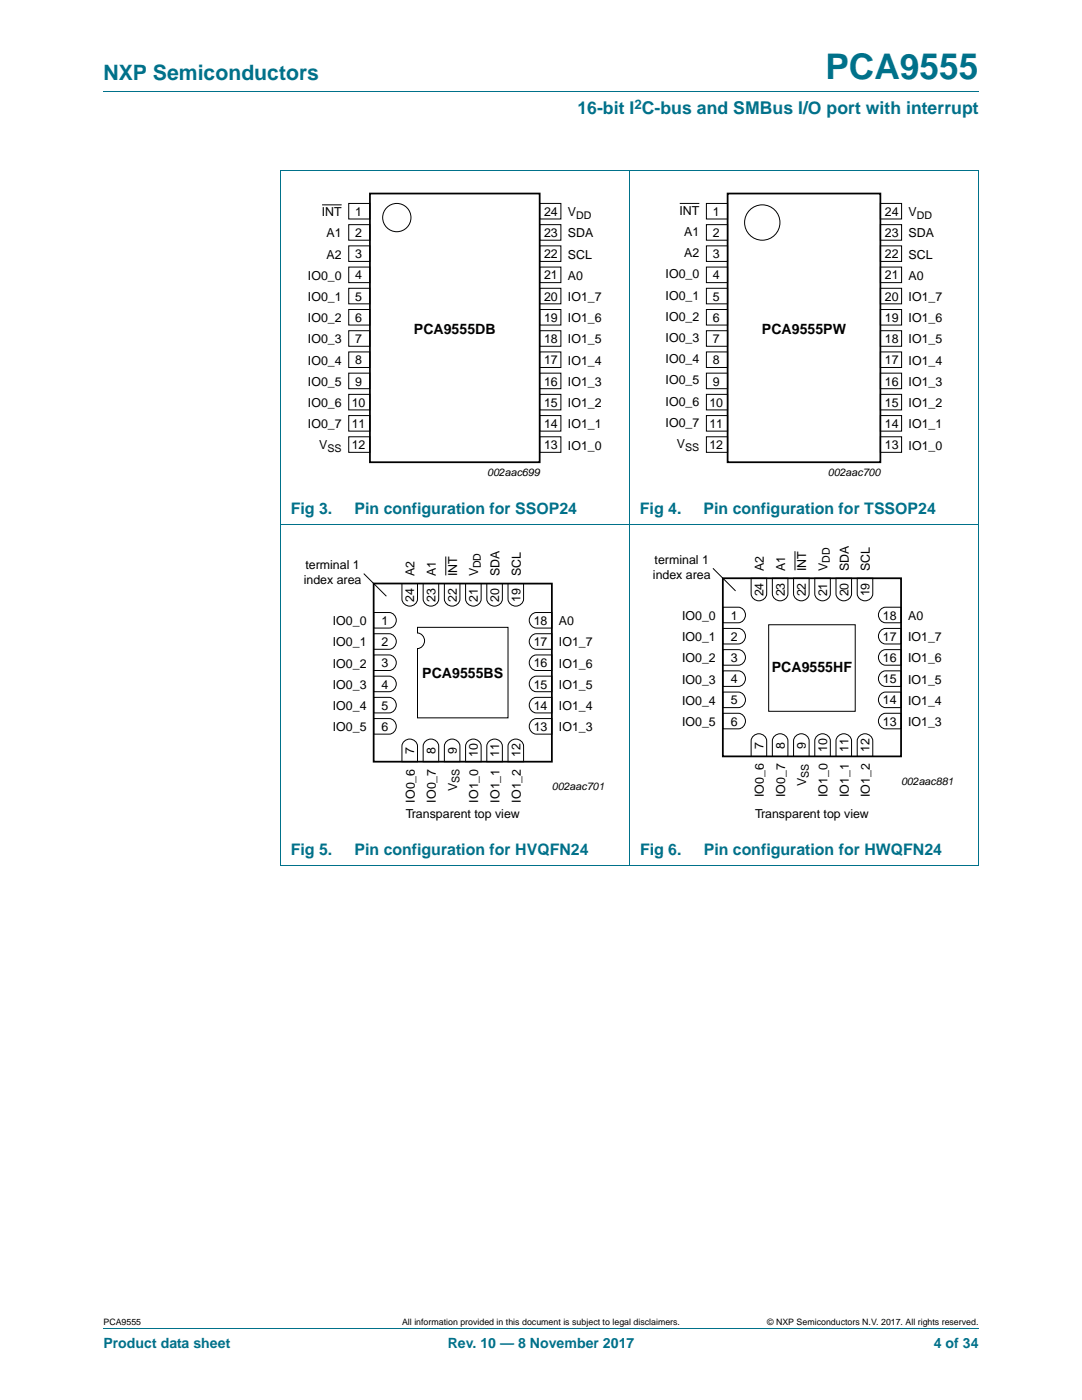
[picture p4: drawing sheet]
<svg xmlns="http://www.w3.org/2000/svg" width="216mm" height="279mm" viewBox="0 0 216 279" stroke-linecap="round" stroke-linejoin="round" font-family="sans-serif">
<path d="M20.6 18.2h174.7M55.9 34l139.4 .1v138.6M55.9 34.1v138.6M125.6 34v138.7M55.9 104.6h139.4M55.9 172.7h139.4M20.6 265.1h174.7" fill="none" stroke="#00718a" stroke-width=".2"/>
<g fill="none" stroke="#000" stroke-width=".2">
<path d="M64.3 40.9h3.9M69.6 40.6h4.2v3.1h-4.2zM69.6 44.8h4.2v3.1h-4.2zM69.6 49.1h4.2v3.1h-4.2zM69.6 53.3h4.2v3.1h-4.2zM69.6 57.5h4.2v3.1h-4.2zM107.7 57.5h4.2v3.1h-4.2zM107.7 49.1h4.2v3.1h-4.2zM107.7 53.3h4.2v3.1h-4.2zM107.7 40.6h4.2v3.1h-4.2zM107.7 44.8h4.2v3.1h-4.2zM135.6 40.6h3.9"/>
<path d="M141 40.6h4.2v3.1h-4.2zM141 44.8h4.2v3.1h-4.2zM141 49.1h4.2v3.1h-4.2zM141 53.3h4.2v3.1h-4.2zM141 57.5h4.2v3.1h-4.2zM175.7 57.5h4.2v3.1h-4.2zM175.7 49.1h4.2v3.1h-4.2zM175.7 53.3h4.2v3.1h-4.2zM175.7 40.6h4.2v3.1h-4.2zM175.7 44.8h4.2v3.1h-4.2zM69.6 61.8h4.2v3.1h-4.2zM69.6 66h4.2v3.1h-4.2z"/>
<path d="M69.6 70.2h4.2v3.1h-4.2zM69.6 74.5h4.2v3.1h-4.2zM69.6 78.7h4.2v3.1h-4.2zM107.7 74.5h4.2v3.1h-4.2zM107.7 78.7h4.2v3.1h-4.2zM107.7 66h4.2v3.1h-4.2zM107.7 70.2h4.2v3.1h-4.2zM107.7 61.8h4.2v3.1h-4.2zM141 61.8h4.2v3.1h-4.2zM141 66h4.2v3.1h-4.2zM141 70.2h4.2v3.1h-4.2zM141 74.5h4.2v3.1h-4.2z"/>
<path d="M141 78.7h4.2v3.1h-4.2zM175.7 74.5h4.2v3.1h-4.2zM175.7 78.7h4.2v3.1h-4.2zM175.7 66h4.2v3.1h-4.2zM175.7 70.2h4.2v3.1h-4.2zM175.7 61.8h4.2v3.1h-4.2zM69.6 82.9h4.2v3.1h-4.2zM69.6 87.2h4.2v3.1h-4.2zM107.7 82.9h4.2v3.1h-4.2zM107.7 87.2h4.2v3.1h-4.2zM141 82.9h4.2v3.1h-4.2zM141 87.2h4.2v3.1h-4.2z"/>
<path d="M175.7 82.9h4.2v3.1h-4.2zM175.7 87.2h4.2v3.1h-4.2zM72.6 114.5l4.5 4.5M80.2 116.5h3.1v3.1a1.56 1.56 0 0 1-1.5 1.4 1.56 1.56 0 0 1-1.6-1.4zM84.4 116.5h3.1v3.1a1.56 1.56 0 0 1-1.5 1.4 1.56 1.56 0 0 1-1.6-1.4zM88.7 116.5h3.1v3.1a1.56 1.56 0 0 1-1.6 1.4 1.56 1.56 0 0 1-1.5-1.4zM89 111.1v3.7M92.9 116.5h3.1v3.1a1.56 1.56 0 0 1-1.5 1.4 1.56 1.56 0 0 1-1.6-1.4zM97.1 116.5h3.1v3.1a1.56 1.56 0 0 1-1.5 1.4 1.56 1.56 0 0 1-1.6-1.4zM101.4 116.5h3.1v3.1a1.56 1.56 0 0 1-1.6 1.4 1.56 1.56 0 0 1-1.5-1.4zM142.3 113.4l4.5 4.5M149.9 115.4h3.1v3.1a1.56 1.56 0 0 1-1.6 1.4 1.56 1.56 0 0 1-1.5-1.4z"/>
<path d="M154.1 115.4h3.1v3.1a1.56 1.56 0 0 1-1.5 1.4 1.56 1.56 0 0 1-1.6-1.4zM158.3 115.4h3.2v3.1a1.56 1.56 0 0 1-1.6 1.4 1.56 1.56 0 0 1-1.6-1.4zM158.6 110v3.8M162.6 115.4h3.1v3.1a1.56 1.56 0 0 1-1.6 1.4 1.56 1.56 0 0 1-1.5-1.4zM166.8 115.4h3.1v3.1a1.56 1.56 0 0 1-1.5 1.4 1.56 1.56 0 0 1-1.6-1.4zM171 115.4h3.2v3.1a1.56 1.56 0 0 1-1.6 1.4 1.56 1.56 0 0 1-1.6-1.4zM74.6 139.2h3.1a1.56 1.56 0 0 1 1.4 1.5 1.56 1.56 0 0 1-1.4 1.6h-3.1zM74.6 134.9h3.1a1.56 1.56 0 0 1 1.4 1.6 1.56 1.56 0 0 1-1.4 1.5h-3.1zM74.6 130.7h3.1a1.56 1.56 0 0 1 1.4 1.6 1.56 1.56 0 0 1-1.4 1.5h-3.1zM74.6 126.5h3.1a1.56 1.56 0 0 1 1.4 1.5 1.56 1.56 0 0 1-1.4 1.6h-3.1zM74.6 122.2h3.1a1.56 1.56 0 0 1 1.4 1.6 1.56 1.56 0 0 1-1.4 1.5h-3.1zM83.3 125.2h18.1v18.1h-18.1v-13.9a1.56 1.56 0 0 0 1.4-1.5 1.56 1.56 0 0 0-1.4-1.6z"/>
<path d="M106.2 139.5l.8-.3h3.1v3.1h-3.1a1.57 1.57 0 0 1-1.3-1.1 1.57 1.57 0 0 1 .5-1.7zM106.2 135.3l.8-.4h3.1v3.1h-3.1a1.57 1.57 0 0 1-1.3-1.1 1.57 1.57 0 0 1 .5-1.6zM106.2 131l.8-.3h3.1v3.1h-3.1a1.57 1.57 0 0 1-1.3-1.1 1.57 1.57 0 0 1 .5-1.7zM106.2 126.8l.8-.3h3.1v3.1h-3.1a1.57 1.57 0 0 1-1.3-1.1 1.57 1.57 0 0 1 .5-1.7zM106.2 122.6l.8-.4h3.1v3.1h-3.1a1.57 1.57 0 0 1-1.3-1.1 1.57 1.57 0 0 1 .5-1.6zM144.2 138.1h3.1a1.56 1.56 0 0 1 1.5 1.6 1.56 1.56 0 0 1-1.5 1.5h-3.1zM144.2 133.9h3.1a1.56 1.56 0 0 1 1.5 1.5 1.56 1.56 0 0 1-1.5 1.6h-3.1zM144.2 129.6h3.1a1.56 1.56 0 0 1 1.5 1.6 1.56 1.56 0 0 1-1.5 1.6h-3.1zM144.2 125.4h3.1a1.56 1.56 0 0 1 1.5 1.6 1.56 1.56 0 0 1-1.5 1.5h-3.1zM144.2 121.2h3.1a1.56 1.56 0 0 1 1.5 1.5 1.56 1.56 0 0 1-1.5 1.6h-3.1zM153.4 124.7h17.3v17.3h-17.3zM175.9 138.4l.8-.3h3.1v3.1h-3.1a1.57 1.57 0 0 1-1.4-1.1 1.57 1.57 0 0 1 .6-1.7z"/>
<path d="M175.9 134.2l.8-.3h3.1v3.1h-3.1a1.57 1.57 0 0 1-1.4-1.1 1.57 1.57 0 0 1 .6-1.7zM175.9 130l.8-.4h3.1v3.2h-3.1a1.57 1.57 0 0 1-1.4-1.2 1.57 1.57 0 0 1 .6-1.6zM175.9 125.7l.8-.3h3.1v3.1h-3.1a1.57 1.57 0 0 1-1.4-1.1 1.57 1.57 0 0 1 .6-1.7zM175.9 121.5l.8-.3h3.1v3.1h-3.1a1.57 1.57 0 0 1-1.4-1.1 1.57 1.57 0 0 1 .6-1.7zM74.6 143.4h3.1a1.56 1.56 0 0 1 1.4 1.6 1.56 1.56 0 0 1-1.4 1.5h-3.1zM80.5 148.1a1.57 1.57 0 0 1 1.7-.5 1.57 1.57 0 0 1 1.1 1.3v3.1h-3.1v-3.1zM84.8 148.1a1.57 1.57 0 0 1 1.6-.5 1.57 1.57 0 0 1 1.1 1.3v3.1h-3.1v-3.1zM89 148.1a1.57 1.57 0 0 1 1.7-.5 1.57 1.57 0 0 1 1.1 1.3v3.1h-3.1v-3.1zM93.2 148.1a1.57 1.57 0 0 1 1.7-.5 1.57 1.57 0 0 1 1.1 1.3v3.1h-3.1v-3.1zM97.5 148.1a1.57 1.57 0 0 1 1.6-.5 1.57 1.57 0 0 1 1.1 1.3v3.1h-3.1v-3.1zM101.7 148.1a1.57 1.57 0 0 1 1.7-.5 1.57 1.57 0 0 1 1.1 1.3v3.1h-3.1v-3.1zM106.2 143.7l.8-.3h3.1v3.1h-3.1a1.57 1.57 0 0 1-1.3-1.1 1.57 1.57 0 0 1 .5-1.7z"/>
<path d="M144.2 142.4h3.1a1.56 1.56 0 0 1 1.5 1.5 1.56 1.56 0 0 1-1.5 1.6h-3.1zM150.2 147a1.57 1.57 0 0 1 1.7-.5 1.57 1.57 0 0 1 1.1 1.3v3.2h-3.1v-3.2zM154.4 147a1.57 1.57 0 0 1 1.7-.5 1.57 1.57 0 0 1 1.1 1.3v3.2h-3.1v-3.2zM158.7 147a1.57 1.57 0 0 1 1.6-.5 1.57 1.57 0 0 1 1.2 1.3v3.2h-3.2v-3.2zM162.9 147a1.57 1.57 0 0 1 1.7-.5 1.57 1.57 0 0 1 1.1 1.3v3.2h-3.1v-3.2zM167.1 147a1.57 1.57 0 0 1 1.7-.5 1.57 1.57 0 0 1 1.1 1.3v3.2h-3.1v-3.2zM171.4 147a1.57 1.57 0 0 1 1.6-.5 1.57 1.57 0 0 1 1.2 1.3v3.2h-3.2v-3.2zM175.9 142.7l.8-.4h3.1v3.2h-3.1a1.57 1.57 0 0 1-1.4-1.2 1.57 1.57 0 0 1 .6-1.6z"/>
<circle cx="79.2" cy="43.4" r="2.82"/>
<circle cx="152.1" cy="44.4" r="3.5"/>
</g>
<path d="M73.8 38.6h33.9v53.6h-33.9zM145.2 38.6h30.5v53.6h-30.5zM74.6 116.5h35.5v35.5h-35.5zM144.2 115.4h35.6v35.6h-35.6z" fill="none" stroke="#000" stroke-width=".35"/>
<text font-size="7" fill="#00718a" x="164.7" y="15.8">PCA9555</text>
<text font-size="4.2" fill="#00718a" x="20.6" y="16">NXP Semiconductors</text>
<text font-size="3.5" fill="#00718a" x="115.2" y="22.8">16-bit I C-bus and SMBus I/O port with interrupt</text>
<g font-size="3.2" fill="#00718a">
<text x="58" y="102.5">Fig 3.</text>
<text x="70.7" y="102.5">Pin configuration for SSOP24</text>
<text x="127.7" y="102.5">Fig 4.</text>
<text x="140.4" y="102.5">Pin configuration for TSSOP24</text>
<text x="58" y="170.6">Fig 5.</text>
<text x="70.7" y="170.6">Pin configuration for HVQFN24</text>
<text x="127.7" y="170.6">Fig 6.</text>
<text x="140.4" y="170.6">Pin configuration for HWQFN24</text>
</g>
<g font-size="2.8">
<text x="82.6" y="66.6">PCA9555DB</text>
<text x="152" y="66.6">PCA9555PW</text>
<text x="84.3" y="135.2">PCA9555BS</text>
<text x="154" y="134.1">PCA9555HF</text>
</g>
<g font-size="2.8" fill="#00718a">
<text x="20.6" y="269.1">Product data sheet</text>
<text x="89.3" y="269.1">Rev. 10 — 8 November 2017</text>
<text x="186.3" y="269.1">4 of 34</text>
</g>
<text font-size="2.6" fill="#00718a" x="126.6" y="21.7">2</text>
<g font-size="2.5">
<text x="64.2" y="43.1">INT</text>
<text x="65.2" y="47.4">A1</text>
<text x="70.9" y="43.1">1</text>
<text x="70.9" y="47.3">2</text>
<text x="108.6" y="43.1">24</text>
<text x="108.6" y="47.3">23</text>
<text x="113.3" y="43.1">V</text>
<text x="113.3" y="47.4">SDA</text>
<text x="135.6" y="42.9">INT</text>
<text x="136.5" y="47.1">A1</text>
<text x="142.2" y="43.1">1</text>
<text x="142.2" y="47.3">2</text>
<text x="176.6" y="43.1">24</text>
<text x="176.6" y="47.3">23</text>
<text x="181.3" y="43.1">V</text>
<text x="181.3" y="47.4">SDA</text>
<text x="65.2" y="51.6">A2</text>
<text x="70.9" y="51.5">3</text>
<text x="108.6" y="51.5">22</text>
<text x="113.3" y="51.6">SCL</text>
<text x="136.5" y="51.3">A2</text>
<text x="142.2" y="51.5">3</text>
<text x="176.6" y="51.5">22</text>
<text x="181.3" y="51.6">SCL</text>
<text x="61.4" y="55.8">IO0_0</text>
<text x="70.9" y="55.8">4</text>
<text x="108.6" y="55.8">21</text>
<text x="113.3" y="55.8">A0</text>
<text x="132.8" y="55.6">IO0_0</text>
<text x="132.8" y="59.8">IO0_1</text>
<text x="142.2" y="55.8">4</text>
<text x="176.6" y="55.8">21</text>
<text x="181.3" y="55.8">A0</text>
<text x="61.4" y="60.1">IO0_1</text>
<text x="61.4" y="64.3">IO0_2</text>
<text x="70.9" y="60">5</text>
<text x="70.9" y="64.2">6</text>
<text x="108.6" y="60">20</text>
<text x="108.6" y="64.2">19</text>
<text x="113.3" y="60.1">IO1_7</text>
<text x="113.3" y="64.3">IO1_6</text>
<text x="132.8" y="64">IO0_2</text>
<text x="142.2" y="60">5</text>
<text x="142.2" y="64.2">6</text>
<text x="176.6" y="60">20</text>
<text x="176.6" y="64.2">19</text>
<text x="181.3" y="60.1">IO1_7</text>
<text x="181.3" y="64.3">IO1_6</text>
<text x="61.4" y="68.5">IO0_3</text>
<text x="70.9" y="68.5">7</text>
<text x="108.6" y="68.5">18</text>
<text x="113.3" y="68.5">IO1_5</text>
<text x="132.8" y="68.3">IO0_3</text>
<text x="142.2" y="68.5">7</text>
<text x="176.6" y="68.5">18</text>
<text x="181.3" y="68.5">IO1_5</text>
<text x="61.4" y="72.8">IO0_4</text>
<text x="61.4" y="77">IO0_5</text>
<text x="70.9" y="72.7">8</text>
<text x="70.9" y="76.9">9</text>
<text x="108.6" y="76.9">16</text>
<text x="108.6" y="72.7">17</text>
<text x="113.3" y="72.8">IO1_4</text>
<text x="113.3" y="77">IO1_3</text>
<text x="132.8" y="72.5">IO0_4</text>
<text x="132.8" y="76.7">IO0_5</text>
<text x="142.2" y="72.7">8</text>
<text x="142.2" y="76.9">9</text>
<text x="176.6" y="76.9">16</text>
<text x="176.6" y="72.7">17</text>
<text x="181.3" y="72.8">IO1_4</text>
<text x="181.3" y="77">IO1_3</text>
<text x="61.4" y="81.2">IO0_6</text>
<text x="70.2" y="81.2">10</text>
<text x="108.6" y="81.2">15</text>
<text x="113.3" y="81.2">IO1_2</text>
<text x="132.8" y="81">IO0_6</text>
<text x="141.6" y="81.2">10</text>
<text x="176.6" y="81.2">15</text>
<text x="181.3" y="81.2">IO1_2</text>
<text x="61.4" y="85.5">IO0_7</text>
<text x="63.7" y="89.7">V</text>
<text x="70.2" y="85.4">11</text>
<text x="70.2" y="89.6">12</text>
<text x="108.6" y="85.4">14</text>
<text x="108.6" y="89.6">13</text>
<text x="113.3" y="85.5">IO1_1</text>
<text x="113.3" y="89.7">IO1_0</text>
<text x="132.8" y="85.2">IO0_7</text>
<text x="135.1" y="89.4">V</text>
<text x="141.6" y="85.4">11</text>
<text x="141.6" y="89.6">12</text>
<text x="176.6" y="85.4">14</text>
<text x="176.6" y="89.6">13</text>
<text x="181.3" y="85.5">IO1_1</text>
<text x="181.3" y="89.7">IO1_0</text>
<text x="61" y="113.6">terminal 1</text>
<text x="130.6" y="112.6">terminal 1</text>
<text x="152.4" y="114" transform="rotate(-90 152.4 114)">A2</text>
<text x="156.6" y="114" transform="rotate(-90 156.6 114)">A1</text>
<text x="160.9" y="114" transform="rotate(-90 160.9 114)">INT</text>
<text x="165.1" y="114" transform="rotate(-90 165.1 114)">V</text>
<text x="169.4" y="114" transform="rotate(-90 169.4 114)">SDA</text>
<text x="173.6" y="114" transform="rotate(-90 173.6 114)">SCL</text>
<text x="60.6" y="116.6">index area</text>
<text x="82.7" y="115" transform="rotate(-90 82.7 115)">A2</text>
<text x="87" y="115" transform="rotate(-90 87 115)">A1</text>
<text x="91.2" y="115" transform="rotate(-90 91.2 115)">INT</text>
<text x="95.4" y="115" transform="rotate(-90 95.4 115)">V</text>
<text x="99.7" y="115" transform="rotate(-90 99.7 115)">SDA</text>
<text x="103.9" y="115" transform="rotate(-90 103.9 115)">SCL</text>
<text x="130.3" y="115.6">index area</text>
<text x="152.3" y="119" transform="rotate(-90 152.3 119)">24</text>
<text x="156.6" y="119" transform="rotate(-90 156.6 119)">23</text>
<text x="160.8" y="119" transform="rotate(-90 160.8 119)">22</text>
<text x="165" y="119" transform="rotate(-90 165 119)">21</text>
<text x="169.3" y="119" transform="rotate(-90 169.3 119)">20</text>
<text x="173.5" y="119" transform="rotate(-90 173.5 119)">19</text>
<text x="66.4" y="124.8">IO0_0</text>
<text x="76.1" y="124.7">1</text>
<text x="82.7" y="120.1" transform="rotate(-90 82.7 120.1)">24</text>
<text x="86.9" y="120.1" transform="rotate(-90 86.9 120.1)">23</text>
<text x="91.1" y="120.1" transform="rotate(-90 91.1 120.1)">22</text>
<text x="95.4" y="120.1" transform="rotate(-90 95.4 120.1)">21</text>
<text x="99.6" y="120.1" transform="rotate(-90 99.6 120.1)">20</text>
<text x="103.8" y="120.1" transform="rotate(-90 103.8 120.1)">19</text>
<text x="106.5" y="124.7">18</text>
<text x="111.5" y="124.8">A0</text>
<text x="136.1" y="123.7">IO0_0</text>
<text x="145.8" y="123.7">1</text>
<text x="176.2" y="123.7">18</text>
<text x="181.2" y="123.7">A0</text>
<text x="66.4" y="129">IO0_1</text>
<text x="76.1" y="128.9">2</text>
<text x="106.5" y="128.9">17</text>
<text x="111.5" y="129">IO1_7</text>
<text x="136.1" y="128">IO0_1</text>
<text x="145.8" y="127.9">2</text>
<text x="176.2" y="127.9">17</text>
<text x="181.2" y="128">IO1_7</text>
<text x="66.4" y="137.5">IO0_3</text>
<text x="66.4" y="133.2">IO0_2</text>
<text x="76.1" y="137.4">4</text>
<text x="76.1" y="133.2">3</text>
<text x="106.5" y="137.4">15</text>
<text x="106.5" y="133.2">16</text>
<text x="111.5" y="137.5">IO1_5</text>
<text x="111.5" y="133.2">IO1_6</text>
<text x="136.1" y="136.4">IO0_3</text>
<text x="136.1" y="132.2">IO0_2</text>
<text x="145.8" y="136.4">4</text>
<text x="145.8" y="132.1">3</text>
<text x="176.2" y="136.4">15</text>
<text x="176.2" y="132.1">16</text>
<text x="181.2" y="136.4">IO1_5</text>
<text x="181.2" y="132.2">IO1_6</text>
<text x="66.4" y="141.8">IO0_4</text>
<text x="76.1" y="141.6">5</text>
<text x="106.5" y="141.6">14</text>
<text x="111.5" y="141.7">IO1_4</text>
<text x="136.1" y="140.7">IO0_4</text>
<text x="145.8" y="140.6">5</text>
<text x="176.2" y="140.6">14</text>
<text x="181.2" y="140.7">IO1_4</text>
<text x="66.4" y="146">IO0_5</text>
<text x="76.1" y="145.9">6</text>
<text x="106.5" y="145.9">13</text>
<text x="111.5" y="145.9">IO1_3</text>
<text x="136.1" y="144.9">IO0_5</text>
<text x="145.8" y="144.8">6</text>
<text x="152.3" y="149.4" transform="rotate(-90 152.3 149.4)">7</text>
<text x="156.6" y="149.4" transform="rotate(-90 156.6 149.4)">8</text>
<text x="160.8" y="149.4" transform="rotate(-90 160.8 149.4)">9</text>
<text x="176.2" y="144.8">13</text>
<text x="181.2" y="144.9">IO1_3</text>
<text x="82.7" y="150.4" transform="rotate(-90 82.7 150.4)">7</text>
<text x="86.9" y="150.4" transform="rotate(-90 86.9 150.4)">8</text>
<text x="91.1" y="150.4" transform="rotate(-90 91.1 150.4)">9</text>
<text x="95.4" y="151.1" transform="rotate(-90 95.4 151.1)">10</text>
<text x="99.6" y="151.1" transform="rotate(-90 99.6 151.1)">11</text>
<text x="103.8" y="151.1" transform="rotate(-90 103.8 151.1)">12</text>
<text x="165" y="150.1" transform="rotate(-90 165 150.1)">10</text>
<text x="169.3" y="150.1" transform="rotate(-90 169.3 150.1)">11</text>
<text x="173.5" y="150.1" transform="rotate(-90 173.5 150.1)">12</text>
<text x="82.7" y="160.2" transform="rotate(-90 82.7 160.2)">IO0_6</text>
<text x="87" y="160.2" transform="rotate(-90 87 160.2)">IO0_7</text>
<text x="91.2" y="157.9" transform="rotate(-90 91.2 157.9)">V</text>
<text x="95.4" y="160.2" transform="rotate(-90 95.4 160.2)">IO1_0</text>
<text x="99.7" y="160.2" transform="rotate(-90 99.7 160.2)">IO1_1</text>
<text x="103.9" y="160.2" transform="rotate(-90 103.9 160.2)">IO1_2</text>
<text x="152.4" y="159.1" transform="rotate(-90 152.4 159.1)">IO0_6</text>
<text x="156.7" y="159.1" transform="rotate(-90 156.7 159.1)">IO0_7</text>
<text x="160.9" y="156.8" transform="rotate(-90 160.9 156.8)">V</text>
<text x="165.1" y="159.1" transform="rotate(-90 165.1 159.1)">IO1_0</text>
<text x="169.4" y="159.1" transform="rotate(-90 169.4 159.1)">IO1_1</text>
<text x="173.6" y="159.1" transform="rotate(-90 173.6 159.1)">IO1_2</text>
<text x="81" y="163.3">Transparent top view</text>
<text x="150.7" y="163.3">Transparent top view</text>
</g>
<g font-size="2.1">
<text x="115" y="43.6">DD</text>
<text x="183" y="43.6">DD</text>
<text x="136.7" y="89.9">SS</text>
<text x="65.3" y="90.2">SS</text>
<text x="97.2" y="95.1">002aac699</text>
<text x="165.2" y="95.1">002aac700</text>
<text x="95.9" y="113.4" transform="rotate(-90 95.9 113.4)">DD</text>
<text x="165.6" y="112.3" transform="rotate(-90 165.6 112.3)">DD</text>
<text x="161.4" y="155.2" transform="rotate(-90 161.4 155.2)">SS</text>
<text x="91.7" y="156.3" transform="rotate(-90 91.7 156.3)">SS</text>
<text x="110.1" y="157.7">002aac701</text>
<text x="179.8" y="156.6">002aac881</text>
</g>
<g font-size="1.8">
<text x="20.6" y="264.5">PCA9555</text>
<text x="80.2" y="264.5">All information provided in this document is subject to legal disclaimers.</text>
<text x="153.1" y="264.5">© NXP Semiconductors N.V. 2017. All rights reserved.</text>
</g>
</svg>
